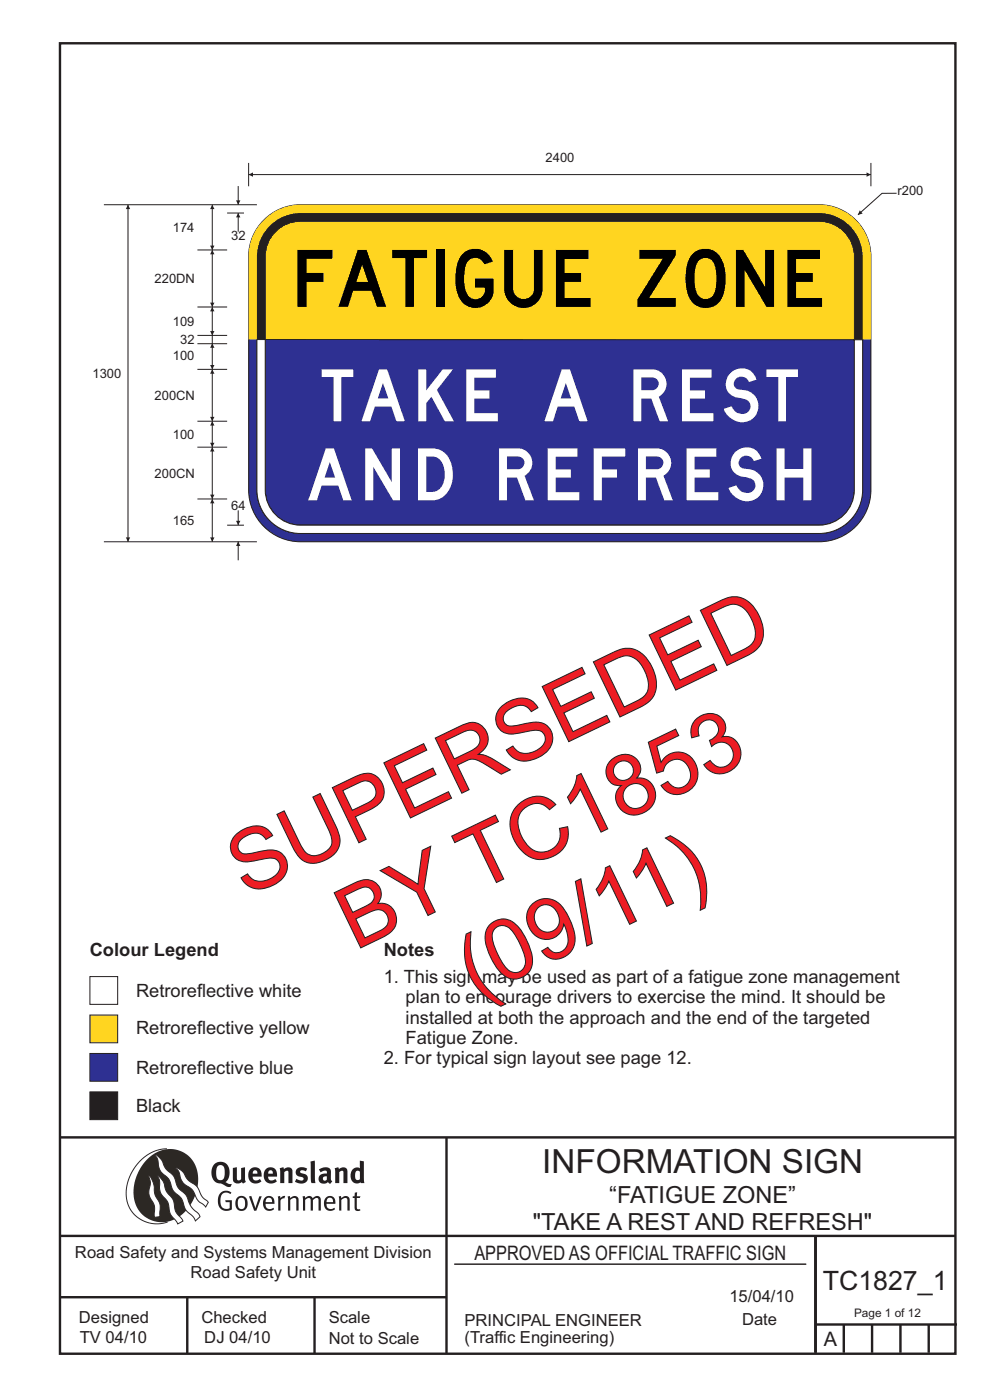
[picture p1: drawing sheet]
<svg xmlns="http://www.w3.org/2000/svg" width="210mm" height="297mm" viewBox="0 0 210 297" stroke-linecap="round" stroke-linejoin="round" font-family="sans-serif">
<g fill="none" stroke="#231f20" stroke-width=".51">
<path d="M12.7 9.2h190v278h-190zM12.7 241.3h190M94.7 241.4v45.8M12.7 275.2h82M12.7 262.2h190.1M39.7 275.2v12M66.7 275.2v12M173 262.1v24.9M173 281h30M179 281v6M185 281v6M191 281v6"/>
<path d="M197 281v6"/>
</g>
<path d="M96.4 268.2h74.6" fill="none" stroke="#231f20" stroke-width=".21"/>
<path d="M35.4 243.7a9.5 9.5 0 0 0-8.6 10.4 6.5 6.5 0 0 0 8.8 5.1" fill="none" stroke="#2c2824" stroke-width=".21"/>
<path d="M31.3 245.9a6.1 6.1 0 0 1 7.3-1.6 6.1 6.1 0 0 1 3.4 6.6 8.8 8.8 0 0 1-7.2 8.4 6.1 6.1 0 0 1-6.4-7.5 10.5 10.5 0 0 1 2.9-5.9z" fill-rule="evenodd" fill="#2c2824"/>
<g fill="#fff" stroke="#2c2824" stroke-width=".21">
<path d="M31.6 249.4l.3 .3 .6 1.2 .4 2.5 1 2 .1 2.7-1.2 .2-.1-2.5-.9-1.8-.2-.7 .3-2.4z" fill-rule="evenodd"/>
<path d="M37.1 247.7l.6 .1 .9 .6 1.3 1.9 1.9 1.5 1.1 2.1 1.3 1.2-.6 1-1.6-1.5-1.2-2.2-2-1.5-.5-.9-.4-1.5z" fill-rule="evenodd"/>
<path d="M32.8 244.9l.4 .1 .9 .8 1 2.1 1.7 1.5 .9 2.5 1.7 1.6 1.2 2.5 1.6 1.6 .2 .5-1 .9-.4-.9-1.6-1.5-1-2.4-1.7-1.7-.9-2.4-1.8-1.7-.3-.9-.3-1.6z" fill-rule="evenodd"/>
<path d="M33.4 249.4l.5 .3 .7 1 .7 2 1.5 1.9 .5 2.5 1.4 1.8 .1 .1-1.1 .7-1.6-2.2-.6-2.5-1.4-1.9-.3-1v-1.6z" fill-rule="evenodd"/>
</g>
<g fill="#231f20">
<path d="M46.8 253.1l.5-.4 .6-.1 .7 .1 .5 .3-.2 .3-.9-.3-.8 .2-.3 .7-.1 1.1 .1 .6 .3 .5 .5 .3 .6 .1 .4-.2v-1.3h-.8l-.1-.4h1.4v2l-.7 .2-.8 .1-.6-.2-.5-.5-.3-.8-.1-.9 .2-.8z" fill-rule="evenodd"/>
<path d="M50.7 254.3l.7-.2 .5 .5 .1 1.2-.2 .4-.3 .3h-.5l-.4-.4-.2-1.1zM50.4 254l-.5 1.1 .2 1.2 .8 .6 1-.2 .4-.4 .2-.5v-.8l-.2-.7-.3-.4-.5-.2h-.6z" fill-rule="evenodd"/>
<path d="M52.8 253.8l.5-.1 .9 2.6 .8-2.5h.5l-1.1 3h-.5z" fill-rule="evenodd"/>
<path d="M56.6 254.2l.4-.1 .4 .1 .2 .3 .1 .5h-1.4zM56.2 254l-.4 1v.7l.3 .6 .3 .4 .6 .2 1-.3 .2-.1-.2-.3-.6 .3-.7-.2-.3-.2-.1-.6v-.1h1.9l-.2-1.2-.8-.5-.5 .1z" fill-rule="evenodd"/>
<path d="M58.9 253.8l.5-.1 .1 .5 .4-.4 .6-.1-.2 .5-.4 .1-.4 .3v2.2h-.5z" fill-rule="evenodd"/>
<path d="M61 253.8h.5a.24 .24 0 0 0 .1 .3 .24 .24 0 0 0 .3-.2l.8-.2 .6 .5v2.6h-.4l-.1-2.3-.1-.3-.3-.1-.8 .5v2.2h-.5z" fill-rule="evenodd"/>
<path d="M64.2 253.8h.4a.23 .23 0 0 0 .2 .3 .23 .23 0 0 0 .3-.2l.5-.2 .5 .2a.23 .23 0 0 0 .3 .2 .23 .23 0 0 0 .2-.1l.8-.3 .6 .4 .1 2.7h-.5v-2.3l-.1-.3-.3-.1-.8 .5v2.2h-.5v-2.3l-.1-.3h-.3l-.8 .4v2.2h-.4z" fill-rule="evenodd"/>
<path d="M69.5 254.2l.5-.1 .4 .1 .2 .8h-1.3zM69.2 254l-.5 1 .1 .7 .2 .6 .4 .4 .4 .2 1.1-.3 .2-.1-.2-.3-.6 .3-.7-.2-.3-.3v-.6h1.9l-.2-1.2-.4-.3-.5-.2-.5 .1z" fill-rule="evenodd"/>
<path d="M71.8 253.8h.5a.24 .24 0 0 0 .1 .3 .24 .24 0 0 0 .4-.2l.7-.2 .6 .5 .1 2.6h-.5v-2.3l-.1-.3-.4-.1-.8 .5v2.2h-.5z" fill-rule="evenodd"/>
<path d="M75.3 253l.5-.1-.1 .9h.8l-.2 .3h-.6v2.2l.2 .2h.5v.3l-.2 .1-.6-.1-.4-.3v-2.4h-.4v-.3h.4z" fill-rule="evenodd"/>
<path d="M46.2 247.4l.4-.2h.4l.6 .6v1.8l-.2 .5-.4 .2h-.7l-.3-.5-.1-1.6zM45.5 246.9l-.4 .7-.2 .8v1l.3 .9 .7 .6 1 .2 1.6 .7 .4-.1 .3-.5h-.6l-.8-.4 .7-.9 .2-1.5a1.91 1.91 0 0 0-1.1-1.8 1.91 1.91 0 0 0-2.1 .3z" fill-rule="evenodd"/>
<path d="M49.4 247.8l.8-.2 .1 2.5 .1 .2 .3 .1 .4-.3v-2.3l.9-.2v2.6l.2 .5-.7 .3a.39 .39 0 0 0-.7 0h-.8l-.5-.4z" fill-rule="evenodd"/>
<path d="M53.8 248.4l.3-.1h.3l.2 .7h-1zM53.1 248l-.3 .5-.1 .8v.7l.4 .6 .5 .4 .6 .1 .7-.1 .6-.4-.4-.5-.4 .3h-.5l-.4-.1-.2-.4v-.3h1.9l-.1-1-.3-.6-1-.4-.5 .1z" fill-rule="evenodd"/>
<path d="M57.1 248.4l.2-.1h.4l.2 .7h-1zM56.4 248l-.4 .6-.1 .8 .1 .7 .4 .5 .5 .4 .6 .1 .6-.1 .6-.4-.3-.5-.6 .3h-.5l-.4-.6v-.2h1.9l-.1-1-.3-.6-.5-.3-.5-.1-.5 .1z" fill-rule="evenodd"/>
<path d="M59.3 247.8l.8-.2 .1 .4 1-.4 .7 .3 .1 .5v2.6h-.8v-2.3l-.3-.3-.6 .3v2.3h-.9z" fill-rule="evenodd"/>
<path d="M63 248l.9-.4 1.3 .3-.3 .6-.9-.2-.3 .2 .1 .3 1 .3 .4 .4v.8l-.4 .6-1.1 .2-1.1-.4 .3-.6 1 .4 .3-.1 .2-.3-.2-.3-.9-.3-.4-.3-.2-.6z" fill-rule="evenodd"/>
<path d="M68.6 249.7l.7-.2v.8l-.3 .2-.3-.1-.2-.3zM67.6 248.1l.4 .6 .8-.4 .5 .2a.35 .35 0 0 1 0 .5 .35 .35 0 0 1-.5 0l-1 .4-.2 .9 .2 .4 .3 .3h1.1a.49 .49 0 0 1 .8 .2l.5-.6-.3-.4v-1.7l-.2-.5-.4-.3-.6-.1z" fill-rule="evenodd"/>
<path d="M71 247.8l.8-.2 .1 .4 .9-.4 .7 .3 .2 .5v2.6h-.8l-.1-2.3-.2-.3-.6 .3v2.3h-.9z" fill-rule="evenodd"/>
<path d="M75.6 248.5l.3-.1 .4 .2v1.5l-.3 .2h-.4l-.2-.4-.1-.9zM76.3 246.2v1.3a.19 .19 0 0 1 0 .3 .19 .19 0 0 1-.3-.1l-.8 .1-.6 .5-.2 .9 .1 1 .3 .5 .6 .3h.6l.5-.2v.2h.8l-.1-4.6z" fill-rule="evenodd"/>
<path d="M65.9 246.4l.9-.2 .1 4.8h-.8l-.1-.3z" fill-rule="evenodd"/>
</g>
<path d="M19.1 215.3h5.9v5.9h-5.9z" fill-rule="evenodd" fill="#ffd520" stroke="#231f20" stroke-width=".21"/>
<path d="M19.1 223.5h5.9v5.9h-5.9z" fill-rule="evenodd" fill="#2e3092" stroke="#231f20" stroke-width=".21"/>
<path d="M19.1 231.6h5.9v5.9h-5.9z" fill-rule="evenodd" fill="#231f20" stroke="#231f20" stroke-width=".21"/>
<path d="M19.1 207.2h5.9v5.9h-5.9z" fill-rule="evenodd" fill="#fff" stroke="#231f20" stroke-width=".21"/>
<path d="M56 46.7a11 11 0 0 1 7.7-3.3h110a11 11 0 0 1 11 11v49.5a11 11 0 0 1-11 11h-110a11 11 0 0 1-11-11v-49.5a11 11 0 0 1 3.3-7.7z" fill-rule="evenodd" fill="#2e3092" stroke="#231f20" stroke-width=".21"/>
<path d="M57.6 47.5a9.2 9.2 0 0 1 6.1-2.3h110a9.3 9.3 0 0 1 9.3 9.2v49.5a9.3 9.3 0 0 1-9.3 9.3h-110a9.3 9.3 0 0 1-9.2-9.3v-49.5a9.2 9.2 0 0 1 3.1-6.9z" fill-rule="evenodd" fill="#231f20" stroke="#231f20" stroke-width=".21"/>
<path d="M58.8 48.8a7.5 7.5 0 0 1 4.9-1.8h110a7.5 7.5 0 0 1 7.5 7.4v49.5a7.5 7.5 0 0 1-7.5 7.5h-110a7.5 7.5 0 0 1-7.4-7.5v-49.5a7.5 7.5 0 0 1 2.5-5.6z" fill-rule="evenodd" fill="#2e3092" stroke="#231f20" stroke-width=".21"/>
<g fill="#fff">
<path d="M77.5 95.1h1.4l4.2 7.2v-7.2h1.8v11h-1.5l-4.2-7.1v7.1h-1.7z"/>
<path d="M116.2 95.1h6.3v1.8h-4.6v2.7h3.2v1.7h-3.2v3.1h5v1.7h-6.7z"/>
<path d="M125.9 95.1h6.7v1.7h-4.9v2.8h3.2v1.7h-3.2v4.8h-1.8z"/>
<path d="M145.6 95.1h6.3v1.8h-4.6v2.7h3.3v1.7h-3.3v3.1h5.1v1.7h-6.8z"/>
<path d="M156 95.8a3.3 3.3 0 0 1 5.5 1.5l-1.6 .5a1.6 1.6 0 0 0-2.1-1.1 1.6 1.6 0 0 0-.9 2.2 2.69 2.69 0 0 0 2.1 .7 3.5 3.5 0 0 1 2.6 4.9 3.5 3.5 0 0 1-5.4 1.1l-1.2-1.2-.5-.9 1.7-.5a2.19 2.19 0 0 0 1.7 1.5 2.19 2.19 0 0 0 2.2-.9 1.66 1.66 0 0 0-1.5-2.3 3.4 3.4 0 0 1-3.6-2.5v-.9l.2-.9z"/>
<path d="M164.7 95.1h1.7v4.4h4v-4.4h1.7v11h-1.7v-4.8h-4v4.8h-1.7z"/>
<path d="M69.1 95.1h1.7l3.8 11h-1.8l-1.1-3.1h-3.5l-1 3.1h-1.8zM70 98l-1.1 3.3h2.2z"/>
<path d="M88.7 95.1v11h3a4.7 4.7 0 0 0 4.3-4.6 6 6 0 0 0-2.5-6l-1.1-.3zM90.4 96.8a3.3 3.3 0 0 1 2.9 .7 4.9 4.9 0 0 1-.2 6.4 3.4 3.4 0 0 1-2.7 .5z"/>
<path d="M107.5 96.8h2.4a1.35 1.35 0 0 1 1.4 1.4 1.35 1.35 0 0 1-1.4 1.3h-2.4zM105.9 95.1v11h1.6v-4.8h2.2l1.7 4.8h1.9l-2-5.2a3.1 3.1 0 0 0 1.5-3.4 3.1 3.1 0 0 0-2.8-2.4z"/>
<path d="M137 96.8h2.3a1.35 1.35 0 0 1 1.4 1.4 1.35 1.35 0 0 1-1.3 1.3h-2.4zM135.3 95.1v11h1.7v-4.8h2.1l1.8 4.8h1.8l-2-5.2a3.1 3.1 0 0 0 1.6-3.4 3.1 3.1 0 0 0-2.9-2.4z"/>
</g>
<path d="M58.8 48.8a7.5 7.5 0 0 1 4.9-1.8h110a7.5 7.5 0 0 1 7.5 7.4v17.7l-124.9-.1v-17.6a7.5 7.5 0 0 1 2.5-5.6z" fill-rule="evenodd" fill="#ffd520" stroke="#231f20" stroke-width=".21"/>
<g fill="#000">
<path d="M63.1 53h7.4v1.9h-5.5v3h3.6v1.9h-3.6v5.3h-1.9zM83.2 53h7.4v1.8h-2.8v10.3h-1.8v-10.3h-2.8zM98.1 53.8a3.9 3.9 0 0 1 6.4 1.7l-1.8 .6a2.09 2.09 0 0 0-2.3-1.4 2.09 2.09 0 0 0-1.7 2.1 8.6 8.6 0 0 0 .6 5.9 1.99 1.99 0 0 0 2.4 .6 1.99 1.99 0 0 0 1.1-2.3h-2v-1.9h3.9v2.5a3.9 3.9 0 0 1-3.5 3.7 3.9 3.9 0 0 1-4.1-2.9 11.1 11.1 0 0 1 .6-8zM117.9 53h6.9v1.9h-5v3h3.5v1.9h-3.5v3.4h5.5v1.9h-7.4zM135.6 53h7.8v1.2l-5.7 9h5.7v1.9h-8.2v-1.6l5.4-8.6h-5zM156.1 53h1.6l4.6 7.9v-7.9h1.9v12.1h-1.6l-4.6-7.8v7.8h-1.9zM167 53h6.9v1.9h-5v3h3.5v1.9h-3.5v3.4h5.5v1.9h-7.4zM92.5 53h1.9v12.1h-1.9zM107 53h1.9v8.4a2.19 2.19 0 0 0 2.1 2 2.19 2.19 0 0 0 2.2-1.9v-8.5h1.9v8.2a4.1 4.1 0 0 1-4 4.1 4.1 4.1 0 0 1-4.1-3.9z"/>
<path d="M75.9 53h1.9l4.1 12.1h-1.9l-1.2-3.4h-3.9l-1.1 3.4h-2zM76.8 56.2l-1.2 3.6h2.5z"/>
<path d="M147 53.8a7.3 7.3 0 0 0-1.6 5.2 6.8 6.8 0 0 0 2 5.7 4 4 0 0 0 6.3-2.9 9.6 9.6 0 0 0-1.3-7.8 3.8 3.8 0 0 0-5.4-.2zM148.2 55.4a2.02 2.02 0 0 1 2-.6 2.02 2.02 0 0 1 1.4 1.6 8.8 8.8 0 0 1-.4 6.4 2.03 2.03 0 0 1-2.1 .5 2.03 2.03 0 0 1-1.4-1.6 8.2 8.2 0 0 1 .5-6.3z"/>
</g>
<path d="M52.7 34.6v4.9M52.7 37h132" fill="none" stroke="#231f20" stroke-width=".21"/>
<g fill="#231f20">
<path d="M183.8 36.6l.9 .4-.9 .5z"/>
<path d="M52.7 37l1-.4v.9z"/>
</g>
<path d="M56 46.7a11 11 0 0 1 7.7-3.3h110a11 11 0 0 1 11 11v17.6h-1.7v-17.6a9.3 9.3 0 0 0-9.3-9.2h-110a9.3 9.3 0 0 0-9.2 9.2v17.6h-1.8v-17.6a11 11 0 0 1 3.3-7.7z" fill-rule="evenodd" fill="#ffd520"/>
<path d="M22 43.4h32.5M22 114.9h32.5" fill="none" stroke="#231f20" stroke-width=".21"/>
<g fill="#fff">
<path d="M68.2 78.4h6.7v1.6h-2.5v9.4h-1.6v-9.4h-2.6z"/>
<path d="M88.7 78.4h1.7v4.4l3.5-4.4h2.2l-3.4 4.3 3.6 6.7h-2l-2.8-5.2-1.1 1.3v3.9h-1.7z"/>
<path d="M98.9 78.4h6.3v1.7h-4.6v2.7h3.2v1.7h-3.2v3.1h5v1.8h-6.7z"/>
<path d="M144.6 78.4h6.3v1.7h-4.6v2.7h3.2v1.7h-3.2v3.1h5v1.8h-6.7z"/>
<path d="M155 79.1a3.3 3.3 0 0 1 5.5 1.5l-1.6 .4a1.59 1.59 0 0 0-2.1-1.1 1.59 1.59 0 0 0-.9 2.2 2.67 2.67 0 0 0 2.1 .7 3.5 3.5 0 0 1 2.5 4.9 3.5 3.5 0 0 1-5.3 1.1l-1.2-1.1-.5-1 1.7-.5a2.18 2.18 0 0 0 1.7 1.6 2.18 2.18 0 0 0 2.2-1 1.66 1.66 0 0 0-1.6-2.3 3.4 3.4 0 0 1-3.5-2.4v-1l.2-.9z"/>
<path d="M162.6 78.4h6.7v1.6h-2.5v9.4h-1.7v-9.4h-2.5z"/>
<path d="M80.4 78.4h1.7l3.8 11h-1.8l-1.1-3.1h-3.5l-1 3.1h-1.8zM81.2 81.3l-1.1 3.2h2.3z"/>
<path d="M119.2 78.4h1.7l3.8 11h-1.8l-1.1-3.1h-3.5l-1 3.1h-1.8zM120 81.3l-1.1 3.2h2.3z"/>
<path d="M136 80.1h2.3a1.35 1.35 0 0 1 1.4 1.3 1.35 1.35 0 0 1-1.3 1.4h-2.4zM134.4 78.4v11h1.6v-4.9h2.1l1.8 4.9h1.8l-1.9-5.2a3.1 3.1 0 0 0 1.5-3.4 3.1 3.1 0 0 0-2.9-2.4z"/>
</g>
<path d="M41.9 53h6.3M45 43.4v9.6M41.9 71.2h6.3" fill="none" stroke="#231f20" stroke-width=".21"/>
<g fill="#231f20">
<path d="M45 43.4l.5 1h-.9z"/>
<path d="M44.6 52.1h.9l-.5 .9z"/>
</g>
<path d="M50.5 39.5v3.9" fill="none" stroke="#231f20" stroke-width=".21"/>
<path d="M50.1 42.5h.9l-.5 .9z" fill="#231f20"/>
<path d="M45 53v12.1M41.9 78.4h6.3M41.9 72.9h6.3M41.9 94.9h6.3M41.9 89.4h6.3M41.9 105.9h6.3" fill="none" stroke="#231f20" stroke-width=".21"/>
<g fill="#231f20">
<path d="M44.6 64.2h.9l-.5 .9z"/>
<path d="M45 53l.5 1h-.9z"/>
</g>
<path d="M45 71.2v1.7M45 89.4v5.5" fill="none" stroke="#231f20" stroke-width=".21"/>
<g fill="#231f20">
<path d="M44.6 93.9h.9l-.5 1z"/>
<path d="M45 89.4l.5 .9h-.9z"/>
</g>
<path d="M45 72.9v5.5" fill="none" stroke="#231f20" stroke-width=".21"/>
<g fill="#231f20">
<path d="M44.6 77.4h.9l-.5 1z"/>
<path d="M45 72.9l.5 .9h-.9z"/>
</g>
<path d="M45 94.9v11" fill="none" stroke="#231f20" stroke-width=".21"/>
<g fill="#231f20">
<path d="M45 94.9l.5 .9h-.9z"/>
<path d="M44.6 104.9h.9l-.5 1z"/>
</g>
<path d="M45 105.9v9" fill="none" stroke="#231f20" stroke-width=".21"/>
<g fill="#231f20">
<path d="M44.6 114h.9l-.5 .9z"/>
<path d="M45 105.9l.5 .9h-.9z"/>
</g>
<path d="M45 78.4v11" fill="none" stroke="#231f20" stroke-width=".21"/>
<g fill="#231f20">
<path d="M45 78.4l.5 .9h-.9z"/>
<path d="M44.6 88.4h.9l-.5 1z"/>
</g>
<path d="M41.9 65.1h6.3M45 65.1v6.1" fill="none" stroke="#231f20" stroke-width=".21"/>
<g fill="#231f20">
<path d="M44.6 70.2h.9l-.5 1z"/>
<path d="M45 65.1l.5 1h-.9z"/>
</g>
<path d="M27.2 43.4v71.5" fill="none" stroke="#231f20" stroke-width=".21"/>
<g fill="#231f20">
<path d="M26.7 114h.9l-.4 .9z"/>
<path d="M27.2 43.4l.4 1h-.9z"/>
</g>
<path d="M48.2 45.2h3.6M50.5 45.2v4" fill="none" stroke="#231f20" stroke-width=".21"/>
<path d="M50.5 45.2l.5 .9h-.9z" fill="#231f20"/>
<path d="M48.2 111.4h3.6M50.5 114.9v4" fill="none" stroke="#231f20" stroke-width=".21"/>
<path d="M50.5 114.9l.5 .9h-.9z" fill="#231f20"/>
<path d="M50.5 108.3v3.1" fill="none" stroke="#231f20" stroke-width=".21"/>
<path d="M50.1 110.5h.9l-.5 .9z" fill="#231f20"/>
<path d="M184.7 34.6v4.9M190.2 41h-3.1l-5.1 4.6" fill="none" stroke="#231f20" stroke-width=".21"/>
<path d="M182.4 44.6l.6 .7-1 .3z" fill="#231f20"/>
<path d="M54.5 72h1.8v31.9a7.5 7.5 0 0 0 7.4 7.5h110a7.5 7.5 0 0 0 7.5-7.5v-31.8h1.8v31.8a9.3 9.3 0 0 1-9.3 9.3h-110a9.3 9.3 0 0 1-9.2-9.3z" fill-rule="evenodd" fill="#fff" stroke="#231f20" stroke-width=".21"/>
<g font-size="18.1" fill="#ed1c24">
<text x="52.2" y="190.3" transform="rotate(-26 52.2 190.3)">SUPERSEDED</text>
<text x="75.3" y="201.7" transform="rotate(-26 75.3 201.7)">BY TC1853</text>
<text x="100.8" y="211.9" transform="rotate(-26 100.8 211.9)">(09/11)</text>
</g>
<text font-size="7.1" fill="#231f20" x="115" y="248.8">INFORMATION SIGN</text>
<text font-size="5.7" fill="#231f20" x="174.5" y="273.7">TC1827_1</text>
<g font-size="5" fill="#231f20">
<text x="129.2" y="255.1">“FATIGUE ZONE”</text>
<text x="113.1" y="261">&quot;TAKE A REST AND REFRESH&quot;</text>
</g>
<g font-size="4.2" fill="#231f20">
<text x="100.6" y="267.2">APPROVED AS OFFICIAL TRAFFIC SIGN</text>
<text x="174.7" y="285.6">A</text>
</g>
<g font-size="3.9" fill="#231f20">
<text x="19" y="202.8">Colour Legend</text>
<text x="81.4" y="202.7">Notes</text>
<text x="81.4" y="208.5">1. This sign may be used as part of a fatigue zone management</text>
<text x="28.9" y="211.6">Retroreflective white</text>
<text x="86" y="212.8">plan to encourage drivers to exercise the mind. It should be</text>
<text x="28.9" y="219.3">Retroreflective yellow</text>
<text x="86" y="217.1">installed at both the approach and the end of the targeted</text>
<text x="86" y="221.5">Fatigue Zone.</text>
<text x="28.9" y="227.8">Retroreflective blue</text>
<text x="81.4" y="225.8">2. For typical sign layout see page 12.</text>
<text x="28.9" y="235.9">Black</text>
</g>
<g font-size="3.5" fill="#231f20">
<text x="15.9" y="266.8">Road Safety and Systems Management Division</text>
<text x="40.4" y="271.1">Road Safety Unit</text>
<text x="16.7" y="280.6">Designed</text>
<text x="42.7" y="280.6">Checked</text>
<text x="69.7" y="280.6">Scale</text>
<text x="98.5" y="281.3">PRINCIPAL ENGINEER</text>
<text x="154.7" y="276.2">15/04/10</text>
<text x="157.4" y="281.2">Date</text>
<text x="16.9" y="284.8">TV 04/10</text>
<text x="43.3" y="284.9">DJ 04/10</text>
<text x="69.7" y="285.2">Not to Scale</text>
<text x="98.5" y="284.8">(Traffic Engineering)</text>
</g>
<g font-size="2.7" fill="#231f20">
<text x="115.7" y="34.4">2400</text>
<text x="190.4" y="41.4">r200</text>
<text x="36.7" y="49.2">174</text>
<text x="49" y="51">32</text>
<text x="32.8" y="60.1">220DN</text>
<text x="36.7" y="69.1">109</text>
<text x="36.7" y="76.4">100</text>
<text x="38.2" y="73">32</text>
<text x="19.6" y="80.2">1300</text>
<text x="32.8" y="84.8">200CN</text>
<text x="36.7" y="93.1">100</text>
<text x="32.8" y="101.3">200CN</text>
<text x="36.7" y="111.4">165</text>
<text x="49" y="108.3">64</text>
</g>
<text font-size="2.5" fill="#231f20" x="181.2" y="279.4">Page 1 of 12</text>
</svg>
